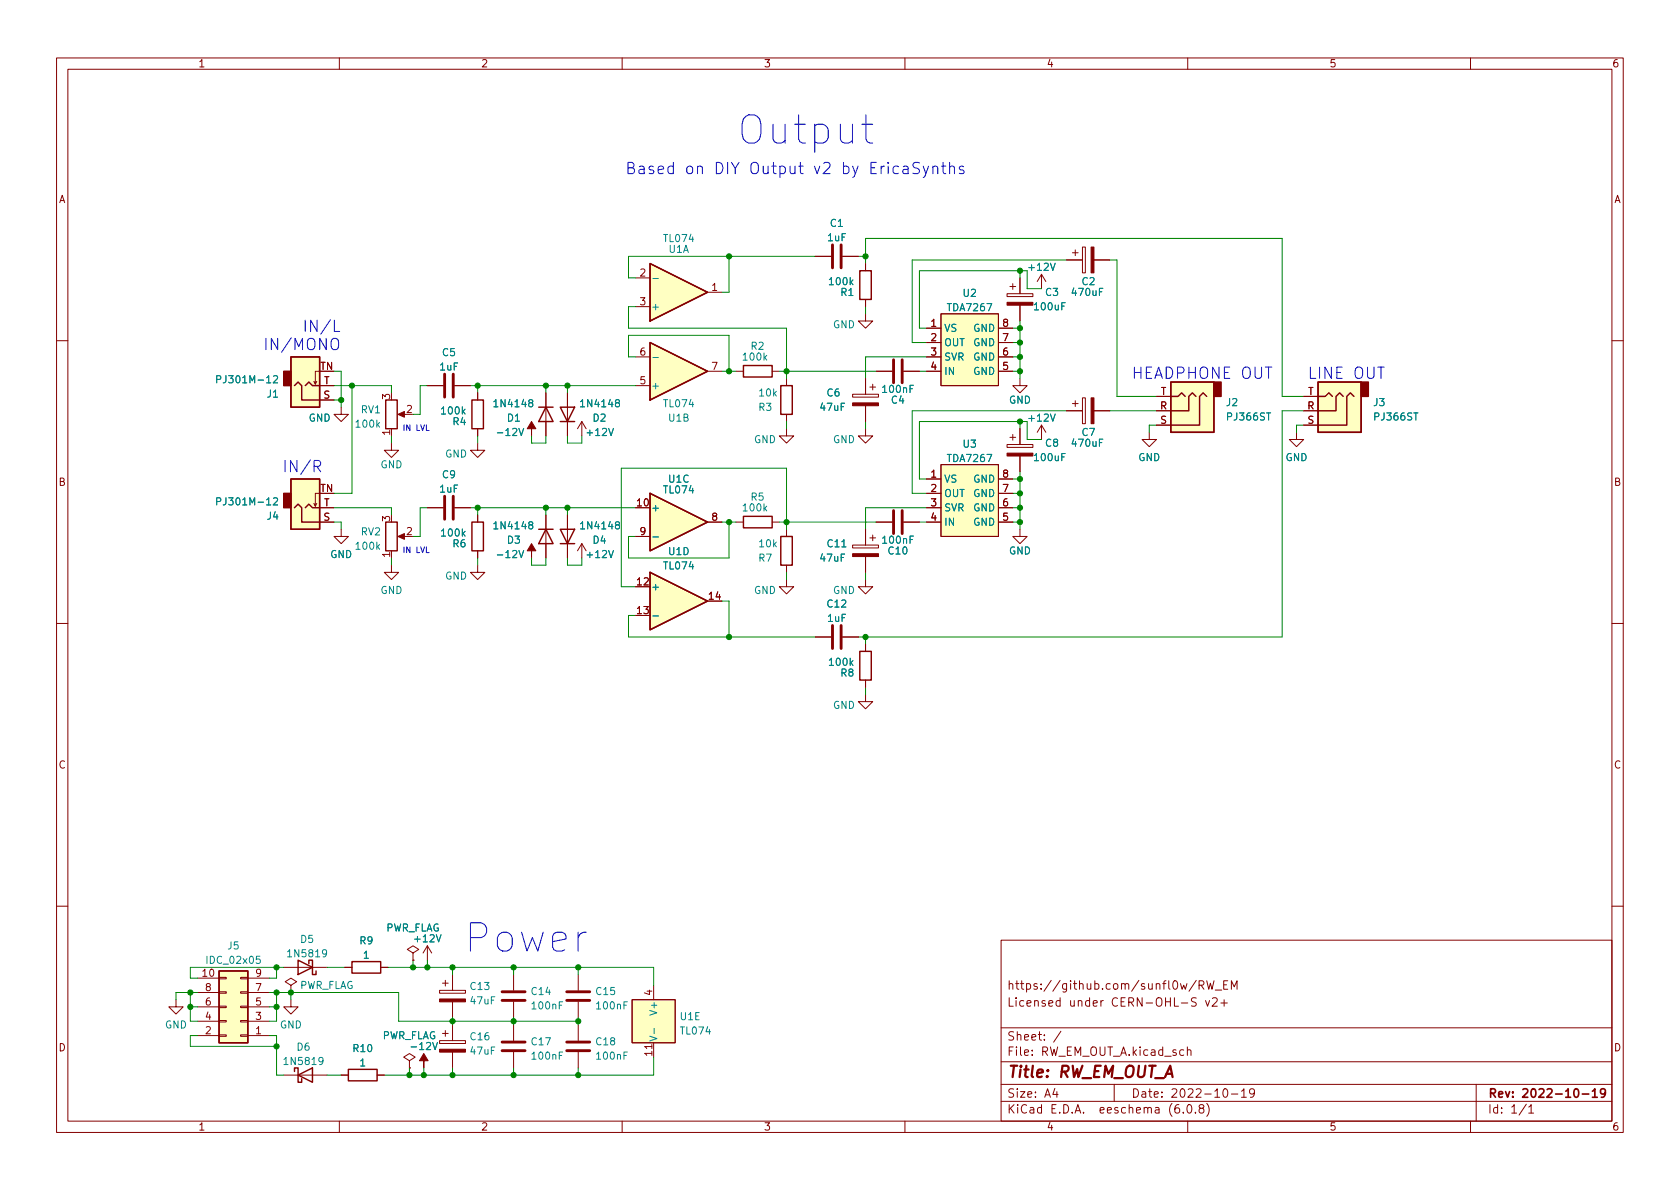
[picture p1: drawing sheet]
<svg xmlns="http://www.w3.org/2000/svg" width="297mm" height="210mm" viewBox="0 0 297 210" stroke-linecap="round" stroke-linejoin="round" font-family="sans-serif">
<g fill="none" stroke="#840000" stroke-width=".18">
<path d="M10 10.2h277v190.1h-277zM12 12.2h273v186.1h-273zM60 10.2v2M110 10.2v2M160 10.2v2M210 10.2v2M260 10.2v2M112.4 49.1h2.5M112.4 54.2h2.5M125.1 51.7h2.5M144.1 45.3h2.8M149 45.3h2.8"/>
<path d="M153 55.5v1.3h1.3l-1.3 1.2-1.2-1.2h1.2M153 46.6v1.3M153 53v1.2M163.8 58h2.6M166.4 55.5h10.1v12.7h-10.1zM176.5 58h2.6M178.1 51.9h4.5v.5h-4.5zM178.6 50.7h1M179.1 50.2v1M180.3 49.1v2.8M180.3 54v2.8M184.1 48.5v2.5"/>
<path d="M184.1 48.5l-.7 1.3M184.1 48.5l.8 1.3M188.6 46h2.8M189.6 44.7h1M190.1 44.2v1M191.4 43.7h.5v4.6h-.5zM193.4 46h2.8M10 60.2h2M56 67.4l-.2 .5M56.5 65.7h-.7v2.2l-.3-.5M56.5 68.2h2.6M56.5 70.7h2.6"/>
<path d="M60.3 72v1.3h1.3l-1.3 1.2-1.2-1.2h1.2M69.2 78.4v1.2h1.3l-1.3 1.3-1.3-1.3h1.3M70.7 73.3h1.1M75.6 68.2h2.8M80.4 68.2h2.8M84.5 78.4v1.2h1.2l-1.2 1.3-1.3-1.3h1.3M84.5 69.5v1.2M84.5 75.8v1.3M96.5 69.5v7.6M100.3 69.5v7.6M102.9 74.5l-.8 1.3M102.9 74.5v2.6"/>
<path d="M102.9 74.5l.7 1.3M112.4 68.2h2.5M112.4 63.1h2.5M125.1 65.7h2.5M130.2 65.7h1.2M136.5 65.7h1.3M139.1 75.8v1.3h1.2l-1.2 1.3-1.3-1.3h1.3M139.1 66.9v1.3M139.1 73.3v1.2M150.7 69.7h4.6v.5h-4.6zM153 75.8v1.3h1.3l-1.3 1.3-1.2-1.3h1.2M153 66.9v2.8"/>
<path d="M153 71.7v2.8M153.8 68.4h1M154.3 67.9v1.1M154.9 65.7h2.8M159.8 65.7h2.8M163.8 63.1h2.6M163.8 65.7h2.6M163.8 60.6h2.6M176.5 63.1h2.6M176.5 65.7h2.6M176.5 60.6h2.6M178.1 78.6h4.5v.5h-4.5z"/>
<path d="M178.6 77.3h1M179.1 76.8v1M180.3 66.9v1.3h1.3l-1.3 1.3-1.2-1.3h1.2M180.3 75.8v2.8M184.1 75.2l-.7 1.2M184.1 75.2v2.5M184.1 75.2l.8 1.2M188.6 72.6h2.8M189.6 71.4h1M190.1 70.9v1M191.4 70.4h.5v4.5h-.5zM193.4 72.6h2.8"/>
<path d="M203.2 76.4v1.3h-1.3l1.3 1.3 1.3-1.3h-1.3M204.5 72.6h2.5M204.5 75.2h2.5M204.5 70.1h2.5M229.2 76.4v1.3h-1.2l1.2 1.3 1.3-1.3h-1.3M230.5 72.6h2.5M230.5 75.2h2.5M230.5 70.1h2.5M285 60.2h2M56 89l-.2 .5M56.5 87.2h-.7v2.3l-.3-.5M56.5 89.8h2.6"/>
<path d="M56.5 92.3h2.6M60.3 93.6v1.3h1.3l-1.3 1.2-1.2-1.2h1.2M69.2 99.9v1.3h1.3l-1.3 1.3-1.3-1.3h1.3M70.7 94.9h1.1M75.6 89.8h2.8M80.4 89.8h2.8M84.5 99.9v1.3h1.2l-1.2 1.3-1.3-1.3h1.3M84.5 91.1v1.2M84.5 97.4v1.3M96.5 91.1v7.6M100.3 91.1v7.6M102.9 96.1v2.6"/>
<path d="M102.9 96.1l-.8 1.3M102.9 96.1l.7 1.3M112.4 94.9h2.5M125.1 92.3h2.5M130.2 92.3h1.2M136.5 92.3h1.3M139.1 93.6v1.3M139.1 99.9v1.3M150.7 96.4h4.6v.5h-4.6zM153 93.6v2.8M153 98.4v2.8M153.8 95.1h1"/>
<path d="M154.3 94.6v1M154.9 92.3h2.8M159.8 92.3h2.8M163.8 84.7h2.6M163.8 87.2h2.6M163.8 89.8h2.6M163.8 92.3h2.6M166.4 82.2h10.1v12.7h-10.1zM176.5 84.7h2.6M176.5 87.2h2.6M176.5 89.8h2.6M176.5 92.3h2.6"/>
<path d="M180.3 93.6v1.3h1.3l-1.3 1.2-1.2-1.2h1.2M180.3 80.6v2.8M10 110.2h2M139.1 102.5v1.3h1.2l-1.2 1.2-1.3-1.2h1.3M144.1 112.6h2.8M149 112.6h2.8M153 102.5v1.3h1.3l-1.3 1.2-1.2-1.2h1.2M153 113.9v1.3M285 110.2h2M153 122.8v1.3h1.3l-1.3 1.2-1.2-1.2h1.2M153 120.3v1.2M10 160.2h2"/>
<path d="M31.1 176.8v1.2h1.3l-1.3 1.3-1.3-1.3h1.3M34.9 173h3.8M34.9 178h3.8M34.9 175.5h3.8M38.7 172.8h1.3v.3h-1.3zM38.7 175.4h1.3v.2h-1.3zM38.7 177.9h1.3v.3h-1.3zM42.5 172.8h1.3v.3h-1.3zM42.5 175.4h1.3v.2h-1.3zM42.5 177.9h1.3v.3h-1.3zM43.8 173h3.8M43.8 178h3.8"/>
<path d="M43.8 175.5h3.8M50.2 171.1h7.6M51.4 174.2l1.1-.6-1.1-.6-1 .6 1 .6v1.3M51.4 175.5h.1M51.4 176.8v1.2h1.3l-1.3 1.3-1.2-1.3h1.2M61 171.1h1.2M67.3 171.1h1.3M73 168.5l1-.6-1-.6-1 .6 1 .6v1.3M73 169.8h.1M75.6 167.3l-.8 1.2M75.6 167.3v2.5M75.6 167.3l.7 1.2"/>
<path d="M77.7 175.1h4.6v.5h-4.6zM78.2 173.9h1M78.7 173.3v1.1M80 172.3v2.8M80 177.2v2.8M90.8 172.3v2.8M90.8 177.2v2.8M102.2 172.3v2.8M102.2 177.2v2.8M111.8 176.8h7.6v7.6h-7.6zM115.6 174.2v2.6M177 166.3h108v32h-108z"/>
<path d="M211.5 176.5l-.6-.1-.3 .3 .2 .4 .6 .3v.4l-.2 .1h-.6M211.5 173.4l-1.3 1.9M212 174.2l.7-.1 .2-.2-.1-.3-.2-.2h-.6v1.5M212.4 174.2l.5 .7M213.1 176.9l.4 1 .4-1M213.4 173.4l.3 1.5 .3-1 .3 1 .3-1.5M214.4 176.6l.5-.2 .2 .2 .1 .3-.9 1h.9M214.9 175.1h1.1M215.9 177.4h1.1M216.4 174.1h.5M216.4 176.8v1.1M217.1 173.4h-.7v1.5h.7"/>
<path d="M217.7 174.9v-1.5l.5 1.1 .5-1.1v1.5M285 160.2h2M34.9 183.1h3.8M34.9 180.6h3.8M38.7 180.5h1.3v.2h-1.3zM38.7 183h1.3v.3h-1.3zM42.5 180.5h1.3v.2h-1.3zM42.5 183h1.3v.3h-1.3zM43.8 183.1h3.8M43.8 180.6h3.8M50.2 190.1h7.6M60 198.3v2"/>
<path d="M60.3 190.1h1.3M66.7 190.1h1.2M72.4 187.6l1-.7-1-.6-1 .6 1 .7v1.2M72.4 188.8h.1M77.7 184h4.6v.5h-4.6zM78.2 182.7h1M78.7 182.2v1.1M80 181.2v2.8M80 186v2.8M90.8 181.2v2.8M90.8 186v2.8M102.2 181.2v2.8"/>
<path d="M102.2 186v2.8M110 198.3v2M115.6 184.4v2.5M160 198.3v2M177 194.8h108M177 191.8h108M177 187.8h108M177 181.8h108M186.5 192.5l-.4 1h1M186.9 193v1M187.6 182.4l-1.3 1.9M197 191.8v3"/>
<path d="M208.4 195.3a.59 .59 0 0 0-.7 .7v.5l.2 .3h.4l.2-.1 .1-.5-.2-.2-.4-.1-.3 .3M209.2 196.7v.1M209.3 185.7l-.4-.1-.3 .3v.4l.1 .3h.6M209.9 185.8l.2-.2 .4 .1 .1 .9M209.9 185.1v1.5M210 198.3v2M210.1 195.4l.1-.1a.81 .81 0 0 1 .6 .7 .81 .81 0 0 1-.3 .8h-.1a.81 .81 0 0 1-.6-.6 .81 .81 0 0 1 .3-.8zM211.4 196.7v.1M212.3 196l-.3-.3 .1-.2 .2-.2 .4 .1 .2 .2-.1 .2-.7 .2-.1 .3 .1 .4 .2 .1h.3l.3-.3v-.2l-.3-.3M213.4 195.1a1.72 1.72 0 0 1 0 2.3M216.4 192.6l.2-.1a.81 .81 0 0 1 .6 .7 .81 .81 0 0 1-.3 .8h-.2a.81 .81 0 0 1-.6-.6 .81 .81 0 0 1 .3-.8zM217.7 193.5h1.2"/>
<path d="M219.5 193l.4-.5v1.5M219.5 194h.9M221.8 193.2l-.3 .3-.4-.1-.2-.2 .2-.6 .4-.1 .2 .2a.99 .99 0 0 1-.3 1.3h-.3M260 198.3v2M261 191.8v6.5M269.9 195.3l-1.3 1.9M270.3 195.8l.4-.5v1.5M270.3 196.8h.9"/>
</g>
<path d="M279.8 193.5h1.1M281.6 193l.4-.5v1.5M281.6 194h.8M283.8 193.2l-.2 .3h-.3l-.3-.3 .1-.6 .5-.1 .2 .2a.99 .99 0 0 1-.4 1.3h-.3" fill="none" stroke="#840000" stroke-width=".3"/>
<g fill="#840000" stroke="#840000" stroke-width=".18">
<path d="M94 74.5l.7 1.3h-.7v1.3v-1.3h-.8z"/>
<path d="M192.9 70.4h.5v4.5h-.5z"/>
<path d="M178.1 80.1h4.5v.5h-4.5z"/>
<path d="M192.9 43.7h.5v4.6h-.5z"/>
<path d="M178.1 53.5h4.5v.5h-4.5z"/>
<path d="M70.4 73.3l1.1-.5v1z"/>
<path d="M74.9 186.3l.8 1.3h-.8v1.2v-1.2h-.7z"/>
<path d="M77.7 176.7h4.6v.5h-4.6z"/>
<path d="M77.7 185.5h4.6v.5h-4.6z"/>
<path d="M70.4 94.9l1.1-.5v1z"/>
<path d="M150.7 71.2h4.6v.5h-4.6z"/>
<path d="M94 96.1l.7 1.3h-.7v1.3v-1.3h-.8z"/>
<path d="M150.7 97.9h4.6v.5h-4.6z"/>
</g>
<g fill="none" stroke="#840000" stroke-width=".25">
<path d="M114.9 46.6l10.2 5.1-10.2 5.1zM152 47.9h2.1v5.1h-2.1zM51.4 63.1h5.1v8.9h-5.1zM52.1 68.2l.6-.6 .6 .6v2.5h3.2M54 68.2l.6-.6 .6 .6h1.3M68.2 70.7h2v5.1h-2zM83.4 70.7h2.1v5.1h-2.1zM95.2 72h2.6M96.5 72l1.3 2.5h-2.6zM99.1 72h2.5l-1.3 2.5zM99.1 74.5h2.5M114.9 60.6l10.2 5.1-10.2 5z"/>
<path d="M131.4 64.6h5.1v2.1h-5.1zM138 68.2h2.1v5.1h-2.1zM207 67.6h7.6v8.8h-7.6zM207 70.1h1.3l.6-.6 .6 .6M211.5 70.1l-.7-.6-.6 .6v2.5h-3.2M213.4 70.1l-.7-.6-.6 .6v5.1h-5.1M233 67.6h7.7v8.8h-7.7zM233 70.1h1.3l.6-.6 .7 .6M237.5 70.1l-.6-.6-.7 .6v2.5h-3.2M239.4 70.1l-.6-.6-.7 .6v5.1h-5.1M51.4 84.7h5.1v8.9h-5.1zM52.1 89.8l.6-.7 .6 .7v2.5h3.2"/>
<path d="M54 89.8l.6-.7 .6 .7h1.3M68.2 92.3h2v5.1h-2zM83.4 92.3h2.1v5.1h-2.1zM95.2 93.6h2.6M96.5 93.6l1.3 2.5h-2.6zM99.1 93.6h2.5l-1.3 2.5zM99.1 96.1h2.5M114.9 87.2l10.2 5.1-10.2 5.1zM131.4 91.3h5.1v2h-5.1zM138 94.9h2.1v5h-2.1zM114.9 101.2l10.2 5.1-10.2 5.1zM152 115.2h2.1v5.1h-2.1z"/>
<path d="M38.7 171.7h5.1v12.7h-5.1zM52.7 169.8l2.5 1.3-2.5 1.2zM54.6 170.4v-.6h.6v2.5h.7v-.6M62.2 170h5.1v2.1h-5.1zM52.1 189.5v-.7h.6v2.6h.6v-.7M52.7 190.1l2.5-1.3v2.6zM61.6 189.1h5.1v2h-5.1z"/>
</g>
<g fill="#ffffc2" stroke="#ffffc2" stroke-width=".18">
<path d="M114.9 60.6l10.2 5.1-10.2 5z"/>
<path d="M166.4 82.2h10.1v12.7h-10.1z"/>
<path d="M114.9 87.2l10.2 5.1-10.2 5.1z"/>
<path d="M114.9 101.2l10.2 5.1-10.2 5.1z"/>
<path d="M166.4 55.5h10.1v12.7h-10.1z"/>
<path d="M38.7 171.7h5.1v12.7h-5.1z"/>
<path d="M51.4 63.1h5.1v8.9h-5.1z"/>
<path d="M51.4 84.7h5.1v8.9h-5.1z"/>
<path d="M114.9 46.6l10.2 5.1-10.2 5.1z"/>
<path d="M233 67.6h7.7v8.8h-7.7z"/>
<path d="M207 67.6h7.6v8.8h-7.6z"/>
<path d="M111.8 176.8h7.6v7.6h-7.6z"/>
</g>
<path d="M115.4 49.2h1M38.3 67.1l.6-.1 .1-.1v-.3l-.7-.2v1.3M48.4 66.6l.4-.2 .3 .4-.8 .9h.8M115.4 63.2h1M38.3 88.7l.6-.1 .1-.2v-.3l-.7-.1v1.3M48.4 88.1l.4-.1 .3 .4-.8 .9h.8M115.4 95h1M115.4 108.9h1M114.9 183.2l1.2 .5-1.2 .4M115.7 181.8v1" fill="none" stroke="#008484" stroke-width=".18"/>
<g fill="none" stroke="#840000" stroke-width=".51">
<path d="M147.2 43.3v4.1M148.7 43.3v4.1M78.6 66.2v4M80.1 66.2v4M158 63.6v4.1M159.5 63.6v4.1M78.6 87.8v4M80.1 87.8v4M158 90.3v4.1M159.5 90.3v4.1M147.2 110.6v4.1M148.7 110.6v4.1"/>
<path d="M88.8 176.9h4M88.8 175.4h4M100.2 176.9h4.1M100.2 175.4h4.1M88.8 185.8h4M88.8 184.3h4M100.2 185.8h4.1M100.2 184.3h4.1"/>
</g>
<g fill="#840000" stroke="#840000" stroke-width=".25">
<path d="M50.2 65.7h1.2v2.5h-1.2z"/>
<path d="M50.2 87.2h1.2v2.6h-1.2z"/>
<path d="M240.7 67.6h1.2v2.5h-1.2z"/>
<path d="M214.6 67.6h1.3v2.5h-1.3z"/>
</g>
<g fill="none" stroke="#0000c2" stroke-width=".18">
<path d="M152.4 22h1.9M153.1 20.3v4.3l.2 .5 .5 .2h.5M162.6 28.8l-.8-.1a.49 .49 0 0 0-.4 .5 .49 .49 0 0 0 .4 .5 .73 .73 0 0 1 .8 .4 .51 .51 0 0 1-.4 .6l-.8-.1M163.2 29.4l.5 1.3M164.2 29.4l-.7 1.8-.3 .2M164.9 29.6a.5 .5 0 0 1 .9 .1v1M164.9 29.4v1.3M166.5 29.4h.7M166.8 28.7v1.7l.1 .2 .3 .1M167.9 29.6a.5 .5 0 0 1 .9 .1v1M167.9 28.7v2M170.4 29.5l-.5-.1-.3 .3 .1 .3 .7 .1 .1 .2-.1 .3-.2 .1-.6-.1"/>
<path d="M47 59.8v2M54 56.6v2M75.4 75.1v1h.5M50.4 81.4v2M75.4 96.7v1h.5"/>
</g>
<g fill="none" stroke="#008400" stroke-width=".18">
<path d="M112.4 54.2h-1.3v3.8h28v8.9M128.9 45.3v6.4h-1.3M144.1 45.3h-33v3.8h1.3M151.8 45.3h1.2M153 46.6v-4.4h73.7v27.9h3.8M153 54.2v1.3M179.1 58h1.2M180.3 47.9v1.2M180.3 56.8v10.1M184.1 51h-2.5v-3.1h-19v10.1h1.2M188.6 46h-27.3v14.6h2.5M196.2 46h1.3v24.1h7"/>
<path d="M59.1 65.7h1.2v6.3M59.1 68.2h10.1v1.3M59.1 70.7h1.2M62.2 68.2v19h-3.1M69.2 77.1v1.3M75.6 68.2h-1.3v5.1h-1.3M83.2 68.2h29.2M84.5 68.2v1.3M84.5 77.1v1.3M94 77.1v1.3h2.5v-1.3M96.5 68.2v1.3M100.3 68.2v1.3"/>
<path d="M100.3 77.1v1.3h2.6v-1.3M112.4 63.1h-1.3v-3.8h17.8v6.4M127.6 65.7h2.6M137.8 65.7h17.1M139.1 74.5v1.3M153 74.5v1.3M162.6 65.7h1.2M163.8 63.1h-10.8v3.8M179.1 65.7h1.2M179.1 63.1h1.2M179.1 60.6h1.2M180.3 74.5v1.3"/>
<path d="M184.1 77.7h-2.5v-3.2h-19v10.2h1.2M188.6 72.6h-27.3v14.6h2.5M196.2 72.6h8.3M204.5 75.2h-1.3v1.2M230.5 72.6h-3.8v40h-74.9M230.5 75.2h-1.3v1.2M59.1 92.3h1.2v1.3M59.1 89.8h10.1v1.3M69.2 98.7v1.2M75.6 89.8h-1.3v5.1h-1.3M83.2 89.8h29.2M84.5 89.8v1.3"/>
<path d="M84.5 98.7v1.2M94 98.7v1.2h2.5v-1.2M96.5 89.8v1.3M100.3 89.8v1.3M100.3 98.7v1.2h2.6v-1.2M127.6 92.3h2.6M128.9 92.3v6.4h-17.8v-3.8h1.3M137.8 92.3h17.1M139.1 93.6v-10.8h-29.2v21h2.5M162.6 92.3h1.2M163.8 89.8h-10.8v3.8M179.1 92.3h1.2"/>
<path d="M179.1 89.8h1.2M179.1 87.2h1.2M179.1 84.7h1.2M180.3 83.4v10.2M112.4 108.8h-1.3v3.8h33M127.6 106.3h1.3v6.3M139.1 101.2v1.3M153 101.2v1.3M153 112.6v1.3M153 121.5v1.3M33.7 175.5v5.1h1.2M33.7 178h1.2"/>
<path d="M34.9 175.5h-3.8v1.3M47.6 175.5h22.9v5.1h31.7M47.6 178h1.3M48.9 171.1v1.9h-1.3M48.9 175.5v5.1h-1.3M50.2 171.1h-16.5v1.9h1.2M51.4 175.5v1.3M57.8 171.1h3.2M68.6 171.1h47v3.1M73 169.8v1.3M75.6 169.8v1.3M80 171.1v1.2"/>
<path d="M80 180v1.2M90.8 171.1v1.2M90.8 180v1.2M102.2 171.1v1.2M102.2 180v1.2M34.9 183.1h-1.2v1.9h15.2M47.6 183.1h1.3v7h1.3M57.8 190.1h2.5M72.4 188.8v1.3M74.9 188.8v1.3M80 188.8v1.3M90.8 188.8v1.3"/>
<path d="M102.2 188.8v1.3M115.6 186.9v3.2h-47.7"/>
</g>
<g fill="#008400" stroke="#008400" stroke-width=".18">
<circle cx="80" cy="171.1" r=".46"/>
<circle cx="73" cy="171.1" r=".46"/>
<circle cx="75.6" cy="171.1" r=".46"/>
<circle cx="96.5" cy="89.8" r=".46"/>
<circle cx="84.5" cy="89.8" r=".46"/>
<circle cx="102.2" cy="171.1" r=".46"/>
<circle cx="90.8" cy="180.6" r=".46"/>
<circle cx="102.2" cy="190.1" r=".46"/>
<circle cx="102.2" cy="180.6" r=".46"/>
<circle cx="90.8" cy="190.1" r=".46"/>
<circle cx="90.8" cy="171.1" r=".46"/>
<circle cx="48.9" cy="178" r=".46"/>
<circle cx="48.9" cy="185" r=".46"/>
<circle cx="48.9" cy="171.1" r=".46"/>
<circle cx="33.7" cy="175.5" r=".46"/>
<circle cx="48.9" cy="175.5" r=".46"/>
<circle cx="33.7" cy="178" r=".46"/>
<circle cx="51.4" cy="175.5" r=".46"/>
<circle cx="128.9" cy="92.3" r=".46"/>
<circle cx="100.3" cy="89.8" r=".46"/>
<circle cx="100.3" cy="68.2" r=".46"/>
<circle cx="128.9" cy="65.7" r=".46"/>
<circle cx="96.5" cy="68.2" r=".46"/>
<circle cx="84.5" cy="68.2" r=".46"/>
<circle cx="60.3" cy="70.7" r=".46"/>
<circle cx="62.2" cy="68.2" r=".46"/>
<circle cx="80" cy="180.6" r=".46"/>
<circle cx="80" cy="190.1" r=".46"/>
<circle cx="72.4" cy="190.1" r=".46"/>
<circle cx="74.9" cy="190.1" r=".46"/>
<circle cx="128.9" cy="45.3" r=".46"/>
<circle cx="153" cy="45.3" r=".46"/>
<circle cx="139.1" cy="65.7" r=".46"/>
<circle cx="180.3" cy="84.7" r=".46"/>
<circle cx="180.3" cy="87.2" r=".46"/>
<circle cx="180.3" cy="89.8" r=".46"/>
<circle cx="180.3" cy="92.3" r=".46"/>
<circle cx="180.3" cy="74.5" r=".46"/>
<circle cx="180.3" cy="60.6" r=".46"/>
<circle cx="180.3" cy="58" r=".46"/>
<circle cx="180.3" cy="63.1" r=".46"/>
<circle cx="180.3" cy="47.9" r=".46"/>
<circle cx="180.3" cy="65.7" r=".46"/>
<circle cx="139.1" cy="92.3" r=".46"/>
<circle cx="128.9" cy="112.6" r=".46"/>
<circle cx="153" cy="112.6" r=".46"/>
</g>
<g font-size="7" fill="#0000c2">
<text x="130.2" y="25.5">Output</text>
<text x="81.9" y="168.4">Power</text>
</g>
<g font-size="2.8" fill="#0000c2">
<text x="110.5" y="30.8">Based on DIY Output v2 by EricaSynths</text>
<text x="55.1" y="58.7">IN/L</text>
<text x="48.1" y="61.9">IN/MONO</text>
<text x="200" y="67">HEADPHONE OUT</text>
<text x="231.1" y="67">LINE OUT</text>
<text x="51.6" y="83.5">IN/R</text>
</g>
<text font-size="2.8" fill="#840000" x="178" y="190.6">Title: RW_EM_OUT_A</text>
<g font-size="2.1" fill="#840000">
<text x="178" y="178">Licensed under CERN-OHL-S v2+</text>
<text x="178" y="175">https://github.com/sunfl0w/RW_EM</text>
<text x="178" y="184">Sheet: /</text>
<text x="178" y="186.7">File: RW_EM_OUT_A.kicad_sch</text>
<text x="178" y="196.9">KiCad E.D.A. eeschema (6.0.8)</text>
<text x="178" y="194.1">Size: A4</text>
<text x="200" y="194.1">Date: 2022-10-19</text>
<text x="263" y="194.1">Rev: 2022-10-19</text>
<text x="263" y="196.9">Id: 1/1</text>
</g>
<g font-size="1.8" fill="#840000">
<text x="35" y="11.9">1</text>
<text x="85" y="11.9">2</text>
<text x="135" y="11.9">3</text>
<text x="185" y="11.9">4</text>
<text x="235" y="11.9">5</text>
<text x="285" y="11.9">6</text>
<text x="10.3" y="35.9">A</text>
<text x="285.3" y="35.9">A</text>
<text x="113.2" y="48.9">2</text>
<text x="113.2" y="54">3</text>
<text x="125.9" y="51.4">1</text>
<text x="164.6" y="57.8">1</text>
<text x="177.3" y="57.8">8</text>
<text x="56.6" y="65.4">TN</text>
<text x="113.2" y="62.9">6</text>
<text x="125.9" y="65.4">7</text>
<text x="164.6" y="60.3">2</text>
<text x="164.6" y="62.9">3</text>
<text x="164.6" y="65.4">4</text>
<text x="177.3" y="65.4">5</text>
<text x="177.3" y="62.9">6</text>
<text x="177.3" y="60.3">7</text>
<text x="57.2" y="70.5">S</text>
<text x="57.2" y="67.9">T</text>
<text x="69" y="70.6" transform="rotate(-90 69 70.6)">3</text>
<text x="113.2" y="67.9">5</text>
<text x="205.2" y="69.8">T</text>
<text x="231.2" y="69.8">T</text>
<text x="69" y="76.9" transform="rotate(-90 69 76.9)">1</text>
<text x="71.9" y="73">2</text>
<text x="205.1" y="72.4">R</text>
<text x="205.2" y="74.9">S</text>
<text x="231.1" y="72.4">R</text>
<text x="231.2" y="74.9">S</text>
<text x="10.3" y="85.9">B</text>
<text x="56.6" y="87">TN</text>
<text x="57.2" y="89.5">T</text>
<text x="112.7" y="89.5">10</text>
<text x="164.6" y="84.4">1</text>
<text x="164.6" y="87">2</text>
<text x="164.6" y="89.5">3</text>
<text x="177.3" y="89.5">6</text>
<text x="177.3" y="87">7</text>
<text x="177.3" y="84.4">8</text>
<text x="285.3" y="85.9">B</text>
<text x="57.2" y="92.1">S</text>
<text x="69" y="92.2" transform="rotate(-90 69 92.2)">3</text>
<text x="71.9" y="94.6">2</text>
<text x="113.2" y="94.6">9</text>
<text x="125.9" y="92.1">8</text>
<text x="164.6" y="92.1">4</text>
<text x="177.3" y="92.1">5</text>
<text x="69" y="98.5" transform="rotate(-90 69 98.5)">1</text>
<text x="112.7" y="103.5">12</text>
<text x="125.4" y="106">14</text>
<text x="112.7" y="108.6">13</text>
<text x="10.3" y="135.9">C</text>
<text x="285.3" y="135.9">C</text>
<text x="35.8" y="172.7">10</text>
<text x="45.2" y="172.7">9</text>
<text x="36.3" y="177.8">6</text>
<text x="36.3" y="175.3">8</text>
<text x="45.2" y="177.8">5</text>
<text x="45.2" y="175.3">7</text>
<text x="115.3" y="176" transform="rotate(-90 115.3 176)">4</text>
<text x="10.3" y="185.9">D</text>
<text x="36.3" y="182.9">2</text>
<text x="36.3" y="180.3">4</text>
<text x="45.2" y="182.9">1</text>
<text x="45.2" y="180.3">3</text>
<text x="285.3" y="185.9">D</text>
<text x="115.3" y="186.7" transform="rotate(-90 115.3 186.7)">11</text>
<text x="35" y="199.9">1</text>
<text x="85" y="199.9">2</text>
<text x="135" y="199.9">3</text>
<text x="185" y="199.9">4</text>
<text x="235" y="199.9">5</text>
<text x="285" y="199.9">6</text>
</g>
<g font-size="1.8" fill="#008484">
<text x="146.8" y="40.1">C1</text>
<text x="117.5" y="42.8">TL074</text>
<text x="118.2" y="44.7">U1A</text>
<text x="146.4" y="42.6">1uF</text>
<text x="182.1" y="47.9">+12V</text>
<text x="146.8" y="50.4">100k</text>
<text x="148.7" y="52.3">R1</text>
<text x="170.3" y="52.5">U2</text>
<text x="184.9" y="52.3">C3</text>
<text x="189.7" y="52.3">470uF</text>
<text x="191.3" y="50.4">C2</text>
<text x="115.1" y="54.9">+</text>
<text x="147.3" y="58">GND</text>
<text x="166.9" y="58.7">VS</text>
<text x="167.7" y="55">TDA7267</text>
<text x="172.1" y="58.7">GND</text>
<text x="183" y="54.9">100uF</text>
<text x="77.8" y="65.5">1uF</text>
<text x="78.2" y="63">C5</text>
<text x="131.5" y="63.7">100k</text>
<text x="132.8" y="61.8">R2</text>
<text x="166.9" y="61.2">OUT</text>
<text x="166.9" y="63.7">SVR</text>
<text x="172.1" y="63.7">GND</text>
<text x="172.1" y="61.2">GND</text>
<text x="39.1" y="67.8">PJ301M-12</text>
<text x="47.3" y="70.3">J1</text>
<text x="115.1" y="68.8">+</text>
<text x="134.3" y="70.1">10k</text>
<text x="146.2" y="70.1">C6</text>
<text x="156.2" y="69.5">100nF</text>
<text x="157.6" y="71.4">C4</text>
<text x="166.9" y="66.3">IN</text>
<text x="172.1" y="66.3">GND</text>
<text x="178.4" y="71.4">GND</text>
<text x="216.8" y="71.8">J2</text>
<text x="242.9" y="71.8">J3</text>
<text x="54.5" y="74.5">GND</text>
<text x="63.1" y="75.6">100k</text>
<text x="63.9" y="73.1">RV1</text>
<text x="78.2" y="73.3">100k</text>
<text x="80.1" y="75.2">R4</text>
<text x="87.7" y="72">1N4148</text>
<text x="88.3" y="77.1">-12V</text>
<text x="89.7" y="74.5">D1</text>
<text x="103" y="72">1N4148</text>
<text x="104" y="77.1">+12V</text>
<text x="104.9" y="74.5">D2</text>
<text x="117.5" y="72">TL074</text>
<text x="118.2" y="74.5">U1B</text>
<text x="134.2" y="72.6">R3</text>
<text x="145.1" y="72.6">47uF</text>
<text x="182.1" y="74.5">+12V</text>
<text x="191.3" y="77.1">C7</text>
<text x="217.1" y="74.3">PJ366ST</text>
<text x="243.1" y="74.3">PJ366ST</text>
<text x="67.2" y="82.8">GND</text>
<text x="78.7" y="80.9">GND</text>
<text x="133.3" y="78.4">GND</text>
<text x="147.3" y="78.4">GND</text>
<text x="167.7" y="81.7">TDA7267</text>
<text x="170.3" y="79.1">U3</text>
<text x="183" y="81.5">100uF</text>
<text x="184.9" y="79">C8</text>
<text x="189.7" y="79">470uF</text>
<text x="201.2" y="81.5">GND</text>
<text x="227.3" y="81.5">GND</text>
<text x="39.1" y="89.4">PJ301M-12</text>
<text x="77.8" y="87.1">1uF</text>
<text x="78.2" y="84.6">C9</text>
<text x="117.5" y="87.2">TL074</text>
<text x="118.2" y="85.3">U1C</text>
<text x="132.8" y="88.5">R5</text>
<text x="166.9" y="85.3">VS</text>
<text x="166.9" y="87.9">OUT</text>
<text x="172.1" y="87.9">GND</text>
<text x="172.1" y="85.3">GND</text>
<text x="47.3" y="91.9">J4</text>
<text x="63.9" y="94.7">RV2</text>
<text x="78.2" y="94.9">100k</text>
<text x="87.7" y="93.6">1N4148</text>
<text x="103" y="93.6">1N4148</text>
<text x="115.1" y="90.4">+</text>
<text x="131.5" y="90.4">100k</text>
<text x="166.9" y="90.4">SVR</text>
<text x="166.9" y="93">IN</text>
<text x="172.1" y="93">GND</text>
<text x="172.1" y="90.4">GND</text>
<text x="58.4" y="98.7">GND</text>
<text x="63.1" y="97.2">100k</text>
<text x="80.1" y="96.8">R6</text>
<text x="88.3" y="98.7">-12V</text>
<text x="89.7" y="96.1">D3</text>
<text x="104" y="98.7">+12V</text>
<text x="104.9" y="96.1">D4</text>
<text x="117.5" y="100.7">TL074</text>
<text x="118.2" y="98.1">U1D</text>
<text x="134.2" y="99.3">R7</text>
<text x="134.3" y="96.8">10k</text>
<text x="145.1" y="99.3">47uF</text>
<text x="146.4" y="96.8">C11</text>
<text x="156.2" y="96.1">100nF</text>
<text x="157.1" y="98">C10</text>
<text x="178.4" y="98">GND</text>
<text x="67.2" y="105">GND</text>
<text x="78.7" y="102.5">GND</text>
<text x="115.1" y="104.4">+</text>
<text x="133.3" y="105">GND</text>
<text x="146.3" y="107.4">C12</text>
<text x="147.3" y="105">GND</text>
<text x="146.4" y="110">1uF</text>
<text x="146.8" y="117.7">100k</text>
<text x="148.7" y="119.6">R8</text>
<text x="147.3" y="125.3">GND</text>
<text x="40.3" y="167.9">J5</text>
<text x="53.2" y="166.7">D5</text>
<text x="63.6" y="167">R9</text>
<text x="68.1" y="164.7">PWR_FLAG</text>
<text x="73.5" y="166.6">+12V</text>
<text x="36.8" y="170.4">IDC_02x05</text>
<text x="51.2" y="169.3">1N5819</text>
<text x="64.3" y="169.5">1</text>
<text x="52.8" y="174.9">PWR_FLAG</text>
<text x="83.2" y="175.1">C13</text>
<text x="83.3" y="177.6">47uF</text>
<text x="94" y="175.9">C14</text>
<text x="94.2" y="178.5">100nF</text>
<text x="105.5" y="175.9">C15</text>
<text x="105.6" y="178.5">100nF</text>
<text x="116.2" y="179.1" transform="rotate(-90 116.2 179.1)">V+</text>
<text x="29.1" y="181.9">GND</text>
<text x="49.5" y="181.9">GND</text>
<text x="52.5" y="185.8">D6</text>
<text x="67.4" y="183.8">PWR_FLAG</text>
<text x="73.1" y="185.7">-12V</text>
<text x="83.2" y="183.9">C16</text>
<text x="94" y="184.8">C17</text>
<text x="105.5" y="184.8">C18</text>
<text x="120.3" y="180.4">U1E</text>
<text x="120.4" y="182.9">TL074</text>
<text x="50.6" y="188.3">1N5819</text>
<text x="62.5" y="186">R10</text>
<text x="63.6" y="188.6">1</text>
<text x="83.3" y="186.5">47uF</text>
<text x="94.2" y="187.4">100nF</text>
<text x="105.6" y="187.4">100nF</text>
</g>
<g font-size="1.4" fill="#0000c2">
<text x="71.1" y="76.2">IN LVL</text>
<text x="71.1" y="97.8">IN LVL</text>
</g>
</svg>
